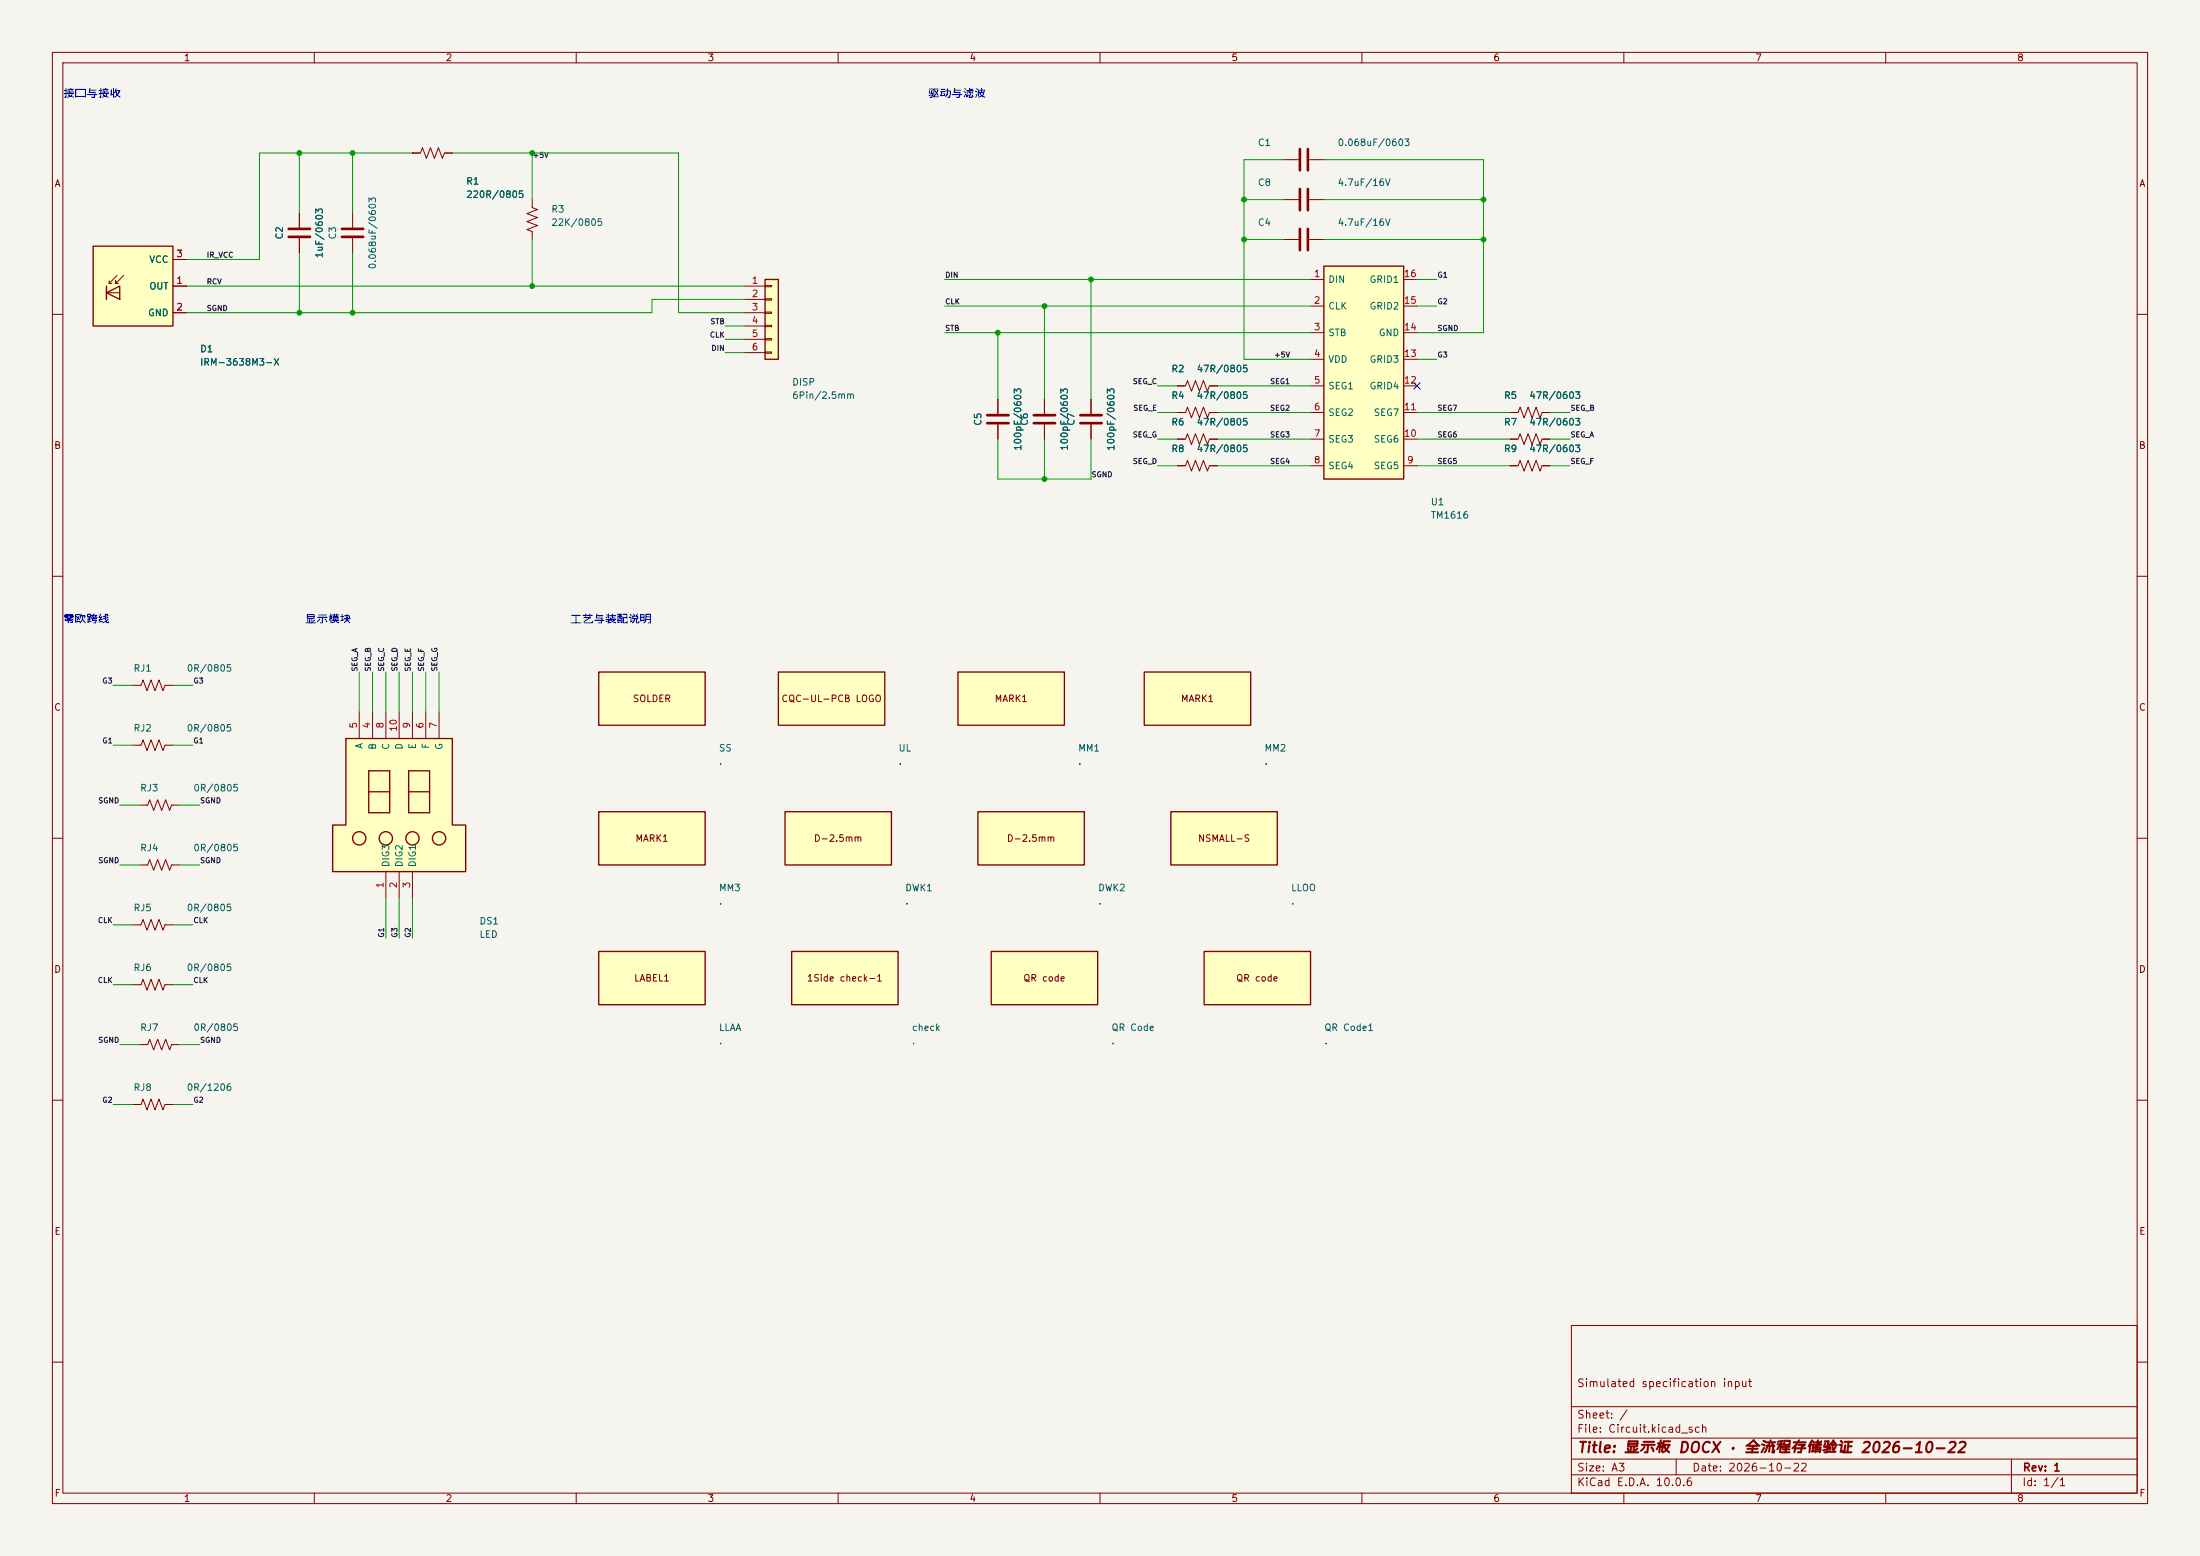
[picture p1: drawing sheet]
<svg xmlns="http://www.w3.org/2000/svg" width="420mm" height="297mm" viewBox="0 0 420 297" stroke-linecap="round" stroke-linejoin="round" font-family="sans-serif">
<path d="M0 0h420v297h-420z" fill="#f5f4ef" stroke="#f5f4ef" stroke-width=".19"/>
<g fill="none" stroke="#840000" stroke-width=".19">
<path d="M10 10h400v277h-400zM12 12h396v273h-396zM60 10v2M110 10v2M160 10v2M210 10v2M260 10v2M310 10v2M360 10v2M10 60h2M408 60h2M10 110h2"/>
<path d="M408 110h2M10 160h2M408 160h2M10 210h2M408 210h2M300 253h108v32h-108zM10 260h2M300 278.5h108M300 274.5h108M300 268.5h108M320 278.5v3M384 278.5v6.5"/>
<path d="M408 260h2M60 285v2M110 285v2M160 285v2M210 285v2M260 285v2M300 281.5h108M310 285v2M360 285v2"/>
</g>
<path d="M146 53.3h2.6v15.3h-2.6z" fill="#ffffc2"/>
<path d="M146 53.3h2.6v15.3h-2.6z" fill="none" stroke="#840000" stroke-width=".25"/>
<path d="M142.2 54.6h3.8M142.2 57.2h3.8M142.2 59.7h3.8M146 54.5h1.3v.2h-1.3zM146 57h1.3v.3h-1.3zM146 59.6h1.3v.2h-1.3zM142.2 62.2h3.8M142.2 64.8h3.8M142.2 67.3h3.8M146 62.1h1.3v.3h-1.3zM146 64.6h1.3v.3h-1.3zM146 67.2h1.3v.2h-1.3z" fill="none" stroke="#840000" stroke-width=".19"/>
<path d="M66 141h20.4v16.5h2.5v8.9h-25.4v-8.9h2.5z" fill="#ffffc2"/>
<g fill="none" stroke="#840000" stroke-width=".25">
<path d="M66 141h20.4v16.5h2.5v8.9h-25.4v-8.9h2.5zM70.4 147.1h4v8h-4zM70.4 151.1h4M78 147.1h4v8h-4zM78 151.1h4"/>
<circle cx="68.6" cy="160" r="1.27"/>
<circle cx="73.7" cy="160" r="1.27"/>
<circle cx="78.7" cy="160" r="1.27"/>
<circle cx="83.8" cy="160" r="1.27"/>
</g>
<g fill="none" stroke="#840000" stroke-width=".19">
<path d="M78.7 29.2h1.6l.3-1 .8 2 .8-2 .7 2 .8-2 .8 2 .3-1h1.6M78.7 29.2h.1M101.6 38.1v1.5l1 .4-2 .8 2 .7-2 .8 2 .8-2 .7 1 .4v1.5M57.1 40.6v2.8M57.1 45.5v2.8M67.3 40.6v2.8M67.3 45.5v2.8M224.8 73.7h1.5l.4-1.1 .8 2.1 .7-2.1 .8 2.1 .7-2.1 .8 2.1 .4-1h1.5M224.8 83.8h1.5l.4-1 .8 2 .7-2 .8 2 .7-2 .8 2 .4-1h1.5M288.3 88.9h1.5l.4-1 .8 2 .7-2 .8 2 .7-2 .8 2 .4-1h1.5M25.4 130.8h1.5l.4-1 .8 2 .7-2 .8 2 .8-2 .7 2 .4-1h1.5M68.6 135.9v5.1"/>
<path d="M71.1 135.9v5.1M73.7 135.9v5.1M76.2 135.9v5.1M78.7 135.9v5.1M81.3 135.9v5.1M83.8 135.9v5.1M25.4 176.5h1.5l.4-1 .8 2 .7-2 .8 2 .8-2 .7 2 .4-1h1.5M73.7 166.4v5.1M76.2 166.4v5.1M78.7 166.4v5.1M25.4 188h1.5l.4-1.1 .8 2.1 .7-2.1 .8 2.1 .8-2.1 .7 2.1 .4-1h1.5M26.7 199.4h1.5l.4-1 .7 2 .8-2 .8 2 .7-2 .8 2 .4-1h1.5"/>
<path d="M25.4 210.8h1.5l.4-1 .8 2 .7-2 .8 2 .8-2 .7 2 .4-1h1.5"/>
</g>
<path d="M55.1 45.2h4.1M55.1 43.7h4.1M65.3 45.2h4M65.3 43.7h4" fill="none" stroke="#840000" stroke-width=".51"/>
<path d="M17.8 47h15.2v15.2h-15.2z" fill="#ffffc2"/>
<path d="M17.8 47h15.2v15.2h-15.2zM20.3 55.9l2.6-1.3v2.6zM20.3 54.6v2.6" fill="none" stroke="#840000" stroke-width=".25"/>
<path d="M20.3 55.9h2.6M20.8 54.1h.5M22.4 52.6l-1.6 1.5v-.5M23.6 52.6l-1.5 1.5v-.5v.5h.5M33 54.6h2.6M33 59.7h2.6M33 49.5h2.6M25.4 142.2h1.5l.4-1 .8 2.1 .7-2.1 .8 2.1 .8-2.1 .7 2.1 .4-1.1h1.5M26.7 153.7h1.5l.4-1 .7 2 .8-2 .8 2 .7-2 .8 2 .4-1h1.5M26.7 165.1h1.5l.4-1 .7 2 .8-2 .8 2 .7-2 .8 2 .4-1h1.5" fill="none" stroke="#840000" stroke-width=".19"/>
<path d="M252.7 50.8h15.3v40.6h-15.3z" fill="#ffffc2"/>
<path d="M252.7 50.8h15.3v40.6h-15.3z" fill="none" stroke="#840000" stroke-width=".25"/>
<g fill="none" stroke="#840000" stroke-width=".19">
<path d="M245.1 38.1h2.8M245.1 30.5h2.8M249.9 38.1h2.8M249.9 30.5h2.8M245.1 45.7h2.8M249.9 45.7h2.8M250.2 53.3h2.5M250.2 58.4h2.5M268 53.3h2.5M268 58.4h2.5M250.2 63.5h2.5M250.2 68.6h2.5"/>
<path d="M250.2 73.7h2.5M250.2 78.7h2.5M268 63.5h2.5M268 68.6h2.5M268 73.7h2.5M268 78.7h2.5M288.3 78.7h1.5l.4-1 .8 2.1 .7-2.1 .8 2.1 .7-2.1 .8 2.1 .4-1.1h1.5M224.8 88.9h1.5l.4-1 .8 2 .7-2 .8 2 .7-2 .8 2 .4-1h1.5M250.2 83.8h2.5M250.2 88.9h2.5M268 83.8h2.5M268 88.9h2.5"/>
<path d="M288.3 83.8h1.5l.4-1 .8 2 .7-2 .8 2 .7-2 .8 2 .4-1h1.5"/>
</g>
<path d="M248.2 28.4v4.1M248.2 36.1v4M249.7 28.4v4.1M249.7 36.1v4M248.2 43.7v4.1M249.7 43.7v4.1" fill="none" stroke="#840000" stroke-width=".51"/>
<path d="M229.9 181.6h20.3v10.2h-20.3z" fill="#ffffc2"/>
<path d="M229.9 181.6h20.3v10.2h-20.3z" fill="none" stroke="#840000" stroke-width=".25"/>
<path d="M188.5 79.2h4M197.4 79.2h4M206.2 79.2h4.1M188.5 80.8h4M197.4 80.8h4M206.2 80.8h4.1" fill="none" stroke="#840000" stroke-width=".51"/>
<path d="M190.5 76.2v2.8M199.4 76.2v2.8M208.3 76.2v2.8M190.5 81v2.8M199.4 81v2.8M208.3 81v2.8" fill="none" stroke="#840000" stroke-width=".19"/>
<path d="M189.2 181.6h20.3v10.2h-20.3z" fill="#ffffc2"/>
<path d="M189.2 181.6h20.3v10.2h-20.3z" fill="none" stroke="#840000" stroke-width=".25"/>
<path d="M186.7 154.9h20.3v10.2h-20.3z" fill="#ffffc2"/>
<path d="M186.7 154.9h20.3v10.2h-20.3z" fill="none" stroke="#840000" stroke-width=".25"/>
<path d="M223.5 154.9h20.3v10.2h-20.3z" fill="#ffffc2"/>
<path d="M223.5 154.9h20.3v10.2h-20.3z" fill="none" stroke="#840000" stroke-width=".25"/>
<path d="M149.9 154.9h20.3v10.2h-20.3z" fill="#ffffc2"/>
<path d="M149.9 154.9h20.3v10.2h-20.3z" fill="none" stroke="#840000" stroke-width=".25"/>
<path d="M151.1 181.6h20.3v10.2h-20.3z" fill="#ffffc2"/>
<path d="M151.1 181.6h20.3v10.2h-20.3z" fill="none" stroke="#840000" stroke-width=".25"/>
<path d="M218.4 128.3h20.4v10.1h-20.4z" fill="#ffffc2"/>
<path d="M218.4 128.3h20.4v10.1h-20.4z" fill="none" stroke="#840000" stroke-width=".25"/>
<path d="M182.9 128.3h20.3v10.1h-20.3z" fill="#ffffc2"/>
<path d="M182.9 128.3h20.3v10.1h-20.3z" fill="none" stroke="#840000" stroke-width=".25"/>
<path d="M148.6 128.3h20.3v10.1h-20.3z" fill="#ffffc2"/>
<path d="M148.6 128.3h20.3v10.1h-20.3z" fill="none" stroke="#840000" stroke-width=".25"/>
<path d="M114.3 128.3h20.3v10.1h-20.3z" fill="#ffffc2"/>
<path d="M114.3 128.3h20.3v10.1h-20.3z" fill="none" stroke="#840000" stroke-width=".25"/>
<path d="M114.3 154.9h20.3v10.2h-20.3z" fill="#ffffc2"/>
<path d="M114.3 154.9h20.3v10.2h-20.3z" fill="none" stroke="#840000" stroke-width=".25"/>
<path d="M114.3 181.6h20.3v10.2h-20.3z" fill="#ffffc2"/>
<path d="M114.3 181.6h20.3v10.2h-20.3z" fill="none" stroke="#840000" stroke-width=".25"/>
<g fill="none" stroke="#840000" stroke-width=".19">
<path d="M78.7 29.2h.1M78.7 29.2h1.3M85.1 29.2h1.3M33 54.6h2.6M33 59.7h2.6M33 49.5h2.6M57.1 40.6v2.8M57.1 45.5v2.8M190.5 76.2v2.8M199.4 76.2v2.8M208.3 76.2v2.8M224.8 78.7h1.5l.4-1 .8 2.1 .7-2.1 .8 2.1 .7-2.1 .8 2.1 .4-1.1h1.5"/>
<path d="M224.8 73.7h1.3M231.1 73.7h1.3M288.3 78.7h1.3M294.6 78.7h1.3M190.5 81v2.8M199.4 81v2.8M208.3 81v2.8M224.8 83.8h1.3M224.8 88.9h1.3M231.1 83.8h1.3M231.1 88.9h1.3M288.3 83.8h1.3"/>
<path d="M288.3 88.9h1.3M294.6 83.8h1.3M294.6 88.9h1.3"/>
</g>
<g fill="none" stroke="#009600" stroke-width=".19">
<path d="M57.1 29.2v11.4M67.3 29.2v11.4M78.7 29.2h-29.2v20.3h-13.9M86.4 29.2h43.1v30.5h12.7M101.6 29.2v8.9M237.5 38.1h7.6M245.1 30.5h-7.6v38.1h12.7M252.7 30.5h30.5v33h-12.7M252.7 38.1h30.5M35.6 54.6h106.6M57.1 48.3v11.4M67.3 48.3v11.4"/>
<path d="M101.6 45.7v8.9M142.2 57.2h-17.7v2.5h-88.9M180.3 53.3h69.9M180.3 58.4h69.9M199.4 58.4v17.8M208.3 53.3v22.9M237.5 45.7h7.6M252.7 45.7h30.5M270.5 53.3h3.8M270.5 58.4h3.8M138.4 67.3h3.8M138.4 62.2h3.8"/>
<path d="M138.4 64.8h3.8M180.3 63.5h69.9M190.5 63.5v12.7M221 78.7h3.8M221 73.7h3.8M232.4 78.7h17.8M232.4 73.7h17.8M270.5 68.6h3.8M270.5 78.7h17.8M295.9 78.7h3.8M190.5 83.8v7.6h17.8v-7.6M199.4 83.8v7.6"/>
<path d="M221 88.9h3.8M221 83.8h3.8M232.4 88.9h17.8M232.4 83.8h17.8M270.5 88.9h17.8M270.5 83.8h17.8M295.9 88.9h3.8M295.9 83.8h3.8M21.6 130.8h3.8M33 130.8h3.8M68.6 128.3v7.6M71.1 128.3v7.6"/>
<path d="M73.7 128.3v7.6M76.2 128.3v7.6M78.7 128.3v7.6M81.3 128.3v7.6M83.8 128.3v7.6M21.6 142.2h3.8M22.9 153.7h3.8M33 142.2h3.8M34.3 153.7h3.8M21.6 176.5h3.8M22.9 165.1h3.8M33 176.5h3.8"/>
<path d="M34.3 165.1h3.8M73.7 171.5v7.6M76.2 171.5v7.6M78.7 171.5v7.6M21.6 188h3.8M22.9 199.4h3.8M33 188h3.8M34.3 199.4h3.8M21.6 210.8h3.8M33 210.8h3.8"/>
</g>
<path d="M269.9 73.1l1.2 1.2M271.1 73.1l-1.2 1.2" fill="none" stroke="#000084" stroke-width=".19"/>
<g fill="#009600" stroke="#009600" stroke-width=".19">
<circle cx="67.3" cy="59.7" r=".46"/>
<circle cx="101.6" cy="54.6" r=".46"/>
<circle cx="101.6" cy="29.2" r=".46"/>
<circle cx="67.3" cy="29.2" r=".46"/>
<circle cx="57.1" cy="29.2" r=".46"/>
<circle cx="57.1" cy="59.7" r=".46"/>
<circle cx="237.5" cy="38.1" r=".46"/>
<circle cx="237.5" cy="45.7" r=".46"/>
<circle cx="190.5" cy="63.5" r=".46"/>
<circle cx="199.4" cy="58.4" r=".46"/>
<circle cx="208.3" cy="53.3" r=".46"/>
<circle cx="283.2" cy="38.1" r=".46"/>
<circle cx="283.2" cy="45.7" r=".46"/>
<circle cx="199.4" cy="91.4" r=".46"/>
</g>
<text font-size="2" fill="#840000" x="301" y="277.8">Title: 显示板 DOCX · 全流程存储验证 2026-10-22</text>
<g font-size="1.5" fill="#0000c2">
<text x="12" y="19">接口与接收</text>
<text x="177.1" y="19">驱动与滤波</text>
<text x="12" y="119.3">零欧跨线</text>
<text x="58.1" y="119.3">显示模块</text>
<text x="108.7" y="119.3">工艺与装配说明</text>
</g>
<g font-size="1.5" fill="#840000">
<text x="300.9" y="265.1">Simulated specification input</text>
<text x="300.9" y="273.8">File: Circuit.kicad_sch</text>
<text x="300.9" y="271.1">Sheet: /</text>
<text x="300.9" y="281.2">Size: A3</text>
<text x="322.9" y="281.2">Date: 2026-10-22</text>
<text x="386" y="281.2">Rev: 1</text>
<text x="300.9" y="284">KiCad E.D.A. 10.0.6</text>
<text x="385.9" y="284">Id: 1/1</text>
</g>
<g font-size="1.3" fill="#840000">
<text x="35" y="12">1</text>
<text x="85" y="12">2</text>
<text x="135" y="12">3</text>
<text x="185" y="12">4</text>
<text x="235" y="12">5</text>
<text x="285" y="12">6</text>
<text x="335" y="12">7</text>
<text x="385" y="12">8</text>
<text x="10.3" y="36">A</text>
<text x="408.3" y="36">A</text>
<text x="10.2" y="86">B</text>
<text x="408.2" y="86">B</text>
<text x="10.2" y="136">C</text>
<text x="120.7" y="134.3">SOLDER</text>
<text x="149.1" y="134.3">CQC-UL-PCB LOGO</text>
<text x="189.8" y="134.3">MARK1</text>
<text x="225.3" y="134.3">MARK1</text>
<text x="408.2" y="136">C</text>
<text x="121.2" y="161">MARK1</text>
<text x="155.3" y="161">D-2.5mm</text>
<text x="192.1" y="161">D-2.5mm</text>
<text x="228.6" y="161">NSMALL-S</text>
<text x="10.2" y="186">D</text>
<text x="408.2" y="186">D</text>
<text x="120.9" y="187.7">LABEL1</text>
<text x="153.9" y="187.7">1Side check-1</text>
<text x="195.2" y="187.7">QR code</text>
<text x="235.9" y="187.7">QR code</text>
<text x="10.3" y="236">E</text>
<text x="408.3" y="236">E</text>
<text x="10.3" y="286">F</text>
<text x="35" y="287">1</text>
<text x="85" y="287">2</text>
<text x="135" y="287">3</text>
<text x="185" y="287">4</text>
<text x="235" y="287">5</text>
<text x="285" y="287">6</text>
<text x="335" y="287">7</text>
<text x="385" y="287">8</text>
<text x="408.3" y="286">F</text>
</g>
<g font-size="1.3" fill="#006464">
<text x="240" y="28.2">C1</text>
<text x="255.3" y="28.2">0.068uF/0603</text>
<text x="88.9" y="35.5">R1</text>
<text x="240" y="35.8">C8</text>
<text x="255.3" y="35.8">4.7uF/16V</text>
<text x="88.9" y="38.1">220R/0805</text>
<text x="105.1" y="40.9">R3</text>
<text x="54.3" y="45.8" transform="rotate(-90 54.3 45.8)">C2</text>
<text x="64.5" y="45.8" transform="rotate(-90 64.5 45.8)">C3</text>
<text x="105.1" y="43.4">22K/0805</text>
<text x="240" y="43.4">C4</text>
<text x="255.3" y="43.4">4.7uF/16V</text>
<text x="28.4" y="50.5">VCC</text>
<text x="61.9" y="49.4" transform="rotate(-90 61.9 49.4)">1uF/0603</text>
<text x="72.1" y="51.5" transform="rotate(-90 72.1 51.5)">0.068uF/0603</text>
<text x="28.4" y="55.6">OUT</text>
<text x="253.5" y="54.3">DIN</text>
<text x="253.5" y="59.4">CLK</text>
<text x="261.4" y="59.4">GRID2</text>
<text x="261.4" y="54.3">GRID1</text>
<text x="28.2" y="60.7">GND</text>
<text x="253.5" y="64.5">STB</text>
<text x="263.1" y="64.5">GND</text>
<text x="38.1" y="67.5">D1</text>
<text x="38.1" y="70.1">IRM-3638M3-X</text>
<text x="223.5" y="71.4">R2</text>
<text x="228.3" y="71.4">47R/0805</text>
<text x="253.5" y="69.5">VDD</text>
<text x="261.4" y="69.5">GRID3</text>
<text x="151.1" y="73.9">DISP</text>
<text x="151.1" y="76.4">6Pin/2.5mm</text>
<text x="223.5" y="76.4">R4</text>
<text x="228.3" y="76.4">47R/0805</text>
<text x="253.5" y="74.6">SEG1</text>
<text x="261.4" y="74.6">GRID4</text>
<text x="287" y="76.4">R5</text>
<text x="291.8" y="76.4">47R/0603</text>
<text x="187.7" y="81.4" transform="rotate(-90 187.7 81.4)">C5</text>
<text x="196.5" y="81.4" transform="rotate(-90 196.5 81.4)">C6</text>
<text x="205.4" y="81.4" transform="rotate(-90 205.4 81.4)">C7</text>
<text x="223.5" y="81.5">R6</text>
<text x="228.3" y="81.5">47R/0805</text>
<text x="253.5" y="79.7">SEG2</text>
<text x="262.1" y="79.7">SEG7</text>
<text x="287" y="81.5">R7</text>
<text x="291.8" y="81.5">47R/0603</text>
<text x="195.3" y="86.2" transform="rotate(-90 195.3 86.2)">100pF/0603</text>
<text x="204.2" y="86.2" transform="rotate(-90 204.2 86.2)">100pF/0603</text>
<text x="213.1" y="86.2" transform="rotate(-90 213.1 86.2)">100pF/0603</text>
<text x="223.5" y="86.6">R8</text>
<text x="228.3" y="86.6">47R/0805</text>
<text x="253.5" y="84.8">SEG3</text>
<text x="253.5" y="89.9">SEG4</text>
<text x="262.1" y="89.9">SEG5</text>
<text x="262.1" y="84.8">SEG6</text>
<text x="287" y="86.6">R9</text>
<text x="291.8" y="86.6">47R/0603</text>
<text x="273" y="96.8">U1</text>
<text x="273" y="99.3">TM1616</text>
<text x="25.4" y="128.5">RJ1</text>
<text x="35.5" y="128.5">0R/0805</text>
<text x="25.4" y="139.9">RJ2</text>
<text x="35.5" y="139.9">0R/0805</text>
<text x="69.5" y="143" transform="rotate(-90 69.5 143)">A</text>
<text x="72.1" y="143.2" transform="rotate(-90 72.1 143.2)">B</text>
<text x="74.6" y="143.2" transform="rotate(-90 74.6 143.2)">C</text>
<text x="77.2" y="143.2" transform="rotate(-90 77.2 143.2)">D</text>
<text x="79.7" y="143.1" transform="rotate(-90 79.7 143.1)">E</text>
<text x="82.2" y="143" transform="rotate(-90 82.2 143)">F</text>
<text x="84.8" y="143.2" transform="rotate(-90 84.8 143.2)">G</text>
<text x="137.1" y="143.7">SS</text>
<text x="171.4" y="143.7">UL</text>
<text x="205.7" y="143.7">MM1</text>
<text x="241.3" y="143.7">MM2</text>
<text x="137.1" y="146.3">.</text>
<text x="171.4" y="146.3">.</text>
<text x="205.7" y="146.3">.</text>
<text x="241.3" y="146.3">.</text>
<text x="26.7" y="151.4">RJ3</text>
<text x="36.8" y="151.4">0R/0805</text>
<text x="26.7" y="162.8">RJ4</text>
<text x="36.8" y="162.8">0R/0805</text>
<text x="74.6" y="165.6" transform="rotate(-90 74.6 165.6)">DIG3</text>
<text x="77.2" y="165.6" transform="rotate(-90 77.2 165.6)">DIG2</text>
<text x="79.7" y="165.6" transform="rotate(-90 79.7 165.6)">DIG1</text>
<text x="137.1" y="170.4">MM3</text>
<text x="137.1" y="173">.</text>
<text x="172.7" y="170.4">DWK1</text>
<text x="172.7" y="173">.</text>
<text x="209.5" y="170.4">DWK2</text>
<text x="209.5" y="173">.</text>
<text x="246.4" y="170.4">LLOO</text>
<text x="246.4" y="173">.</text>
<text x="25.4" y="174.2">RJ5</text>
<text x="35.5" y="174.2">0R/0805</text>
<text x="91.4" y="176.8">DS1</text>
<text x="91.4" y="179.3">LED</text>
<text x="25.4" y="185.7">RJ6</text>
<text x="35.5" y="185.7">0R/0805</text>
<text x="26.7" y="197.1">RJ7</text>
<text x="36.8" y="197.1">0R/0805</text>
<text x="137.1" y="197.1">LLAA</text>
<text x="174" y="197.1">check</text>
<text x="212.1" y="197.1">QR Code</text>
<text x="252.7" y="197.1">QR Code1</text>
<text x="137.1" y="199.6">.</text>
<text x="174" y="199.6">.</text>
<text x="212.1" y="199.6">.</text>
<text x="252.7" y="199.6">.</text>
<text x="25.4" y="208.5">RJ8</text>
<text x="35.5" y="208.5">0R/1206</text>
</g>
<g font-size="1.3" fill="#a90000">
<text x="33.6" y="49.4">3</text>
<text x="250.7" y="53.2">1</text>
<text x="267.9" y="53.2">16</text>
<text x="33.6" y="54.5">1</text>
<text x="33.6" y="59.6">2</text>
<text x="143.4" y="54.5">1</text>
<text x="143.4" y="57">2</text>
<text x="143.4" y="59.6">3</text>
<text x="250.7" y="58.3">2</text>
<text x="267.9" y="58.3">15</text>
<text x="143.4" y="62.1">4</text>
<text x="143.4" y="64.6">5</text>
<text x="250.7" y="63.4">3</text>
<text x="267.9" y="63.4">14</text>
<text x="143.4" y="67.2">6</text>
<text x="250.7" y="68.4">4</text>
<text x="267.9" y="68.4">13</text>
<text x="250.7" y="73.5">5</text>
<text x="267.9" y="73.5">12</text>
<text x="250.7" y="78.6">6</text>
<text x="250.7" y="83.7">7</text>
<text x="267.9" y="83.7">10</text>
<text x="267.9" y="78.6">11</text>
<text x="250.7" y="88.8">8</text>
<text x="268.5" y="88.8">9</text>
<text x="68.4" y="139.2" transform="rotate(-90 68.4 139.2)">5</text>
<text x="71" y="139.2" transform="rotate(-90 71 139.2)">4</text>
<text x="73.5" y="139.2" transform="rotate(-90 73.5 139.2)">8</text>
<text x="76.1" y="139.8" transform="rotate(-90 76.1 139.8)">10</text>
<text x="78.6" y="139.2" transform="rotate(-90 78.6 139.2)">9</text>
<text x="81.1" y="139.2" transform="rotate(-90 81.1 139.2)">6</text>
<text x="83.7" y="139.2" transform="rotate(-90 83.7 139.2)">7</text>
<text x="73.5" y="169.6" transform="rotate(-90 73.5 169.6)">1</text>
<text x="76.1" y="169.6" transform="rotate(-90 76.1 169.6)">2</text>
<text x="78.6" y="169.6" transform="rotate(-90 78.6 169.6)">3</text>
</g>
<g font-size="1" fill="#0f0f0f">
<text x="101.6" y="30.4">+5V</text>
<text x="39.4" y="49.4">IR_VCC</text>
<text x="180.3" y="53.2">DIN</text>
<text x="274.3" y="53.2">G1</text>
<text x="39.4" y="54.5">RCV</text>
<text x="39.4" y="59.6">SGND</text>
<text x="180.3" y="58.3">CLK</text>
<text x="274.3" y="58.3">G2</text>
<text x="135.4" y="64.7">CLK</text>
<text x="135.5" y="62.1">STB</text>
<text x="180.3" y="63.4">STB</text>
<text x="274.3" y="63.4">SGND</text>
<text x="135.7" y="67.2">DIN</text>
<text x="243.1" y="68.5">+5V</text>
<text x="274.3" y="68.5">G3</text>
<text x="216.2" y="73.6">SEG_C</text>
<text x="242.4" y="73.6">SEG1</text>
<text x="216.2" y="83.7">SEG_G</text>
<text x="216.3" y="78.6">SEG_E</text>
<text x="242.4" y="78.6">SEG2</text>
<text x="242.4" y="83.7">SEG3</text>
<text x="274.3" y="78.6">SEG7</text>
<text x="274.3" y="83.7">SEG6</text>
<text x="299.7" y="83.7">SEG_A</text>
<text x="299.7" y="78.6">SEG_B</text>
<text x="216.2" y="88.8">SEG_D</text>
<text x="242.4" y="88.8">SEG4</text>
<text x="274.3" y="88.8">SEG5</text>
<text x="299.7" y="88.8">SEG_F</text>
<text x="208.3" y="91.3">SGND</text>
<text x="19.4" y="130.7">G3</text>
<text x="36.8" y="130.7">G3</text>
<text x="68.5" y="128.3" transform="rotate(-90 68.5 128.3)">SEG_A</text>
<text x="71" y="128.3" transform="rotate(-90 71 128.3)">SEG_B</text>
<text x="73.6" y="128.3" transform="rotate(-90 73.6 128.3)">SEG_C</text>
<text x="76.1" y="128.3" transform="rotate(-90 76.1 128.3)">SEG_D</text>
<text x="78.6" y="128.3" transform="rotate(-90 78.6 128.3)">SEG_E</text>
<text x="81.2" y="128.3" transform="rotate(-90 81.2 128.3)">SEG_F</text>
<text x="83.7" y="128.3" transform="rotate(-90 83.7 128.3)">SEG_G</text>
<text x="19.4" y="142.1">G1</text>
<text x="36.8" y="142.1">G1</text>
<text x="18.7" y="153.6">SGND</text>
<text x="38.1" y="153.6">SGND</text>
<text x="18.7" y="165">SGND</text>
<text x="38.1" y="165">SGND</text>
<text x="18.6" y="176.4">CLK</text>
<text x="36.8" y="176.4">CLK</text>
<text x="73.6" y="179.1" transform="rotate(-90 73.6 179.1)">G1</text>
<text x="76.1" y="179.1" transform="rotate(-90 76.1 179.1)">G3</text>
<text x="78.6" y="179.1" transform="rotate(-90 78.6 179.1)">G2</text>
<text x="18.6" y="187.9">CLK</text>
<text x="36.8" y="187.9">CLK</text>
<text x="18.7" y="199.3">SGND</text>
<text x="38.1" y="199.3">SGND</text>
<text x="19.4" y="210.7">G2</text>
<text x="36.8" y="210.7">G2</text>
</g>
</svg>
